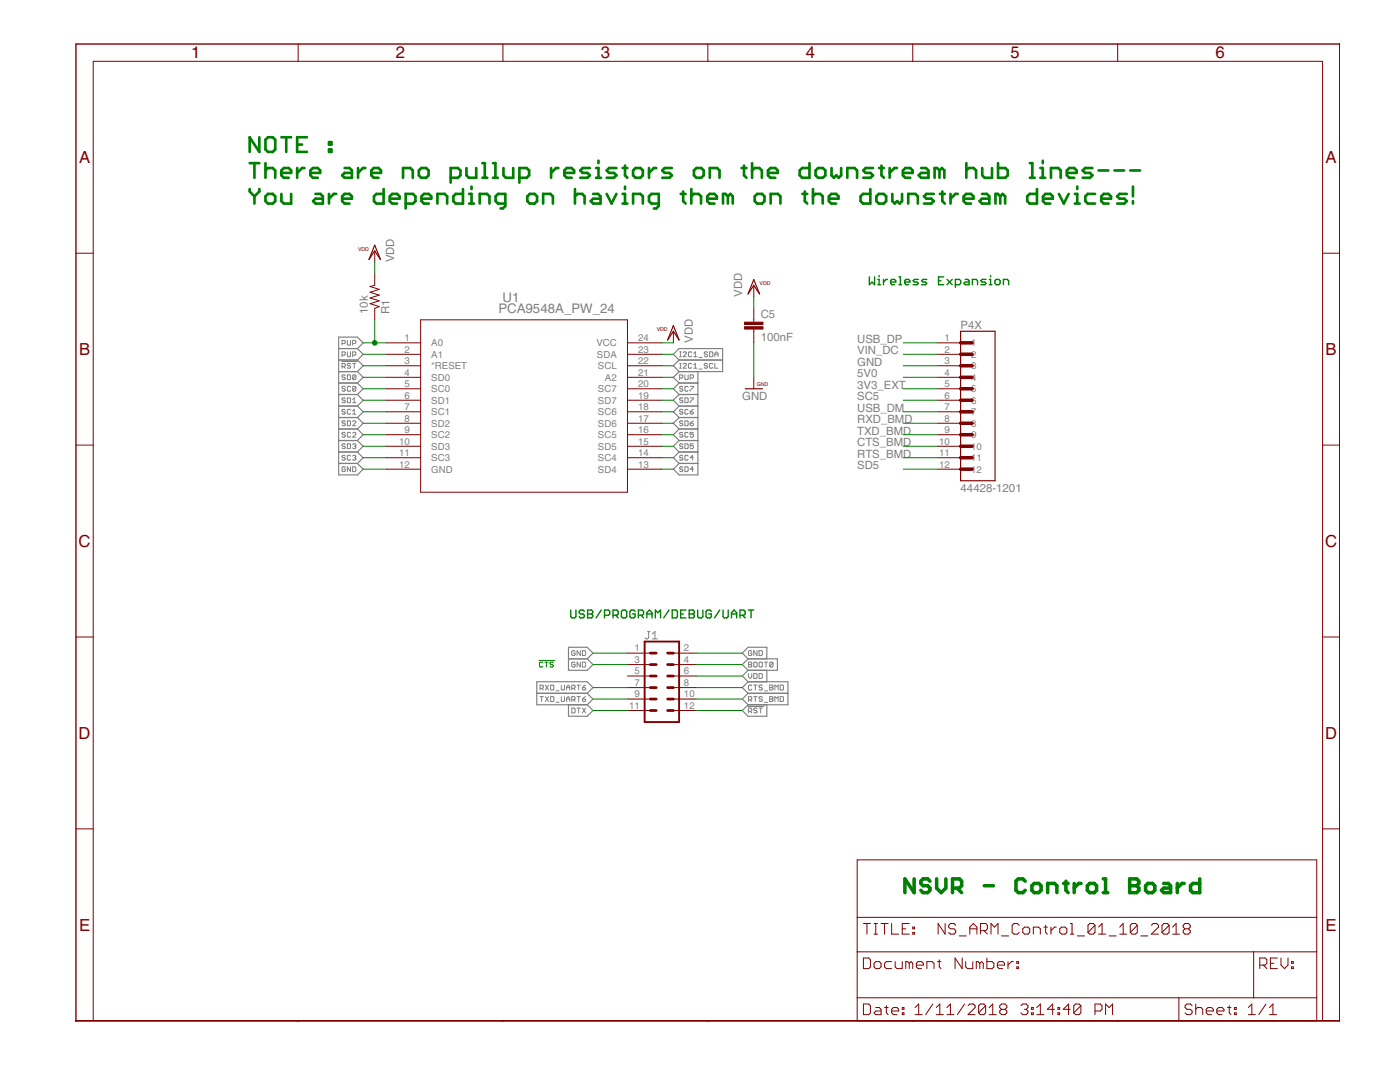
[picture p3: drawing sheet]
<svg xmlns="http://www.w3.org/2000/svg" width="279mm" height="216mm" viewBox="0 0 279 216" stroke-linecap="round" stroke-linejoin="round" font-family="sans-serif">
<g fill="none" stroke="#808080" stroke-width=".2">
<path d="M68.2 72.1h3.1M68.3 68.6h.4l.2-.2-.2-.5h-.4v1M68.3 70.9h.4l.2-.2-.2-.5h-.4v1M68.3 73.2h.4l.2-.5-.2-.2h-.4v1M68.6 73.2l.3 .3M68.9 75l-.2-.2h-.3l-.1 .3 .1 .2h.3l.2 .3-.2 .2-.4-.2M68.9 77.3l-.2-.2h-.3l-.1 .2 .1 .3h.3l.2 .1-.2 .4h-.3l-.1-.2M68.9 79.5l-.2-.1-.4 .1 .1 .4h.3l.2 .1-.2 .3-.4-.1M69.3 67.9v.8l.2 .2 .5-.2v-.8M69.3 70.2v.8l.2 .2h.3l.2-.2v-.8M69.3 74.8h.5l.2 .2v.6l-.2 .2h-.5zM69.3 79.4h.5l.2 .1v.7l-.2 .1h-.5z"/>
<path d="M70 72.7l-.2-.2-.5 .2 .2 .3h.3l.2 .2-.2 .3-.5-.2M70 77.3l-.2-.2h-.3l-.2 .2v.6l.2 .2h.3l.2-.2M70.4 68.6h.4l.2-.2v-.3l-.2-.2h-.4v1M70.4 70.9h.4l.2-.2v-.3l-.2-.2h-.4v1M70.4 79.7l.3-.3v.9M70.4 72.5h.6M70.7 72.5v1M71 75l-.2-.2h-.3l-.1 .2v.6M71 77.3l-.2-.2h-.3l-.1 .2v.6M71 75v.6l-.2 .2-.4-.2M71 77.3v.6l-.2 .2h-.3l-.1-.2M71 75l-.6 .6"/>
<path d="M71 77.3l-.6 .6M135.6 75.4h.5l.2-.1v-.3l-.2-.2h-.5v1M135.6 73.5h.4M135.6 72.5h.4M135.6 71.2h.4M135.6 70.2h.4M135.8 70.2v1M135.8 72.5v1M136.3 77.3l-.2-.2h-.3l-.2 .3 .2 .2h.3l.2 .3-.2 .2h-.3l-.2-.2M136.3 79.5l-.2-.1-.5 .1 .2 .4h.3l.2 .1-.2 .3-.5-.1M136.3 72.7l.2-.2 .5 .2v.1l-.7 .7h.7M136.3 70.4l.2-.2h.3l.2 .2-.7 .8h.7"/>
<path d="M136.7 74.8v.8l.1 .2 .5-.2v-.8M136.7 79.4h.5l.1 .1v.7l-.1 .1h-.5zM137.3 77.3l-.1-.2h-.4l-.1 .2v.6l.1 .2h.4l.1-.2M137.7 75.4h.5l.2-.1v-.3l-.2-.2h-.5v1M137.7 77.1h.7l-.7 1M137.7 79.4h.7l-.7 .9M138 72.7l-.1-.2-.5 .2v.6l.1 .2 .5-.2M138 70.4l-.1-.2h-.4l-.1 .2v.6l.1 .2h.4l.1-.2M138.5 73.5h.6M138.5 70.5l.3-.3v1M138.5 72.8l.3-.3v1M138.5 71.2h.6"/>
<path d="M139.5 73.6h.6M139.5 71.3h.6M141.2 72.7l-.2-.2-.5 .2 .2 .3h.3l.2 .2-.2 .3-.5-.2M141.2 70.4l-.2-.2h-.3l-.2 .2 .2 .3h.3l.2 .2-.2 .3h-.3l-.2-.2M141.6 70.2h.5l.2 .2v.6l-.2 .2h-.5zM142.3 72.7l-.2-.2-.5 .2v.6l.2 .2 .5-.2M142.7 72.5v1h.6M142.7 71.2v-.7l.3-.3 .3 .3v.7M142.7 70.7h.6M68.9 93.3l-.2-.1-.4 .1v.6l.1 .2h.3l.2-.5h-.3M68.9 81.8l-.2-.1-.4 .1 .1 .4 .5 .1-.2 .3-.4-.1M68.9 84.1l-.2-.1h-.3l-.1 .1 .1 .4h.3l.2 .1-.2 .3h-.3l-.1-.1"/>
<path d="M68.9 86.4l-.2-.1-.4 .1 .1 .3h.3l.2 .2-.2 .3h-.3l-.1-.1M68.9 88.7l-.2-.1-.4 .1 .1 .3 .5 .2-.2 .3-.4-.1M68.9 91l-.2-.2h-.3l-.1 .2 .1 .3h.3l.2 .2-.2 .3h-.3l-.1-.1M69.3 84h.5l.2 .1v.7l-.2 .1h-.5zM69.3 88.6h.5l.2 .1v.7l-.2 .1h-.5zM70 81.8l-.2-.1-.5 .1v.7l.2 .1 .5-.1M70 86.4l-.2-.1-.5 .1v.7l.2 .1h.3l.2-.1M70 91l-.2-.2h-.3l-.2 .2v.7l.2 .1h.3l.2-.1M70 93.2v.9l-.7-.9v.9M70.4 93.2h.4l.2 .1v.6l-.2 .2h-.4zM70.4 84.1l.1-.1h.3l.2 .1-.6 .8h.6M70.4 86.4l.1-.1 .5 .1v.2l-.6 .6h.6"/>
<path d="M70.4 88.7l.4-.1 .2 .1-.2 .3M70.4 91l.1-.2h.3l.2 .2-.2 .3M70.4 80.3h.6M70.4 82l.3-.3v.9M70.4 82.6h.6M70.7 89h.1M70.7 91.3h.1M70.8 89l.2 .2-.2 .3-.4-.1M70.8 91.3l.2 .2-.2 .3h-.3l-.1-.1M136.3 93.3l-.5-.1-.2 .3 .5 .1 .2 .3-.2 .2h-.3l-.2-.2M136.3 81.8l-.2-.1-.5 .1 .2 .4 .5 .1-.2 .3-.5-.1M136.3 84.1l-.2-.1h-.3l-.2 .3 .2 .2h.3l.2 .3-.2 .1h-.3l-.2-.1"/>
<path d="M136.3 86.4l-.5-.1-.2 .3 .5 .1 .2 .4-.2 .1h-.3l-.2-.1M136.3 88.7l-.2-.1-.5 .1 .2 .3 .5 .2-.2 .3-.5-.1M136.3 91l-.2-.2h-.3l-.2 .4 .2 .1h.3l.2 .4-.2 .1h-.3l-.2-.1M136.7 93.2h.5l.1 .1v.6l-.1 .2h-.5zM136.7 84h.5l.1 .1v.7l-.1 .1h-.5zM136.7 88.6h.5l.1 .1v.7l-.1 .1h-.5zM137.3 81.8l-.1-.1-.5 .1v.7l.1 .1 .5-.1M137.3 86.4l-.1-.1-.5 .1v.7l.1 .1h.4l.1-.1M137.3 91l-.1-.2h-.4l-.1 .2v.7l.1 .1h.4l.1-.1M137.7 82.2h.5l.2 .3-.5 .1-.2-.1zM137.7 84.5h.5l.2 .3-.2 .1h-.3l-.2-.1zM138.4 93.6h-.7l.5-.4v.9"/>
<path d="M138.4 86.3h-.7v.4l.4-.1 .3 .1v.4l-.2 .1h-.3l-.2-.1M138.4 88.6h-.7v.4l.4-.1 .3 .1v.4l-.2 .1-.5-.1M138.4 91.3h-.7l.5-.5v1M138.4 81.7l-.7 .5M138.4 84l-.7 .5M107.8 137.4h.5l.1-.2v-.3l-.1-.2h-.5v1M107.8 139h.6M108.1 139v1M108.1 137.4l.3 .3M108.8 139l.7 1M108.8 136.7l.7 1M109.5 139l-.7 1"/>
<path d="M109.5 136.7l-.7 1M109.9 136.7h.5l.1 .2v.6l-.1 .2h-.5zM109.9 139h.5l.1 .2v.6l-.1 .2h-.5zM111 137.8h.6M112 139v.8l.2 .2h.3l.1-.2v-.8M112 136.7v.8l.2 .2 .4-.2v-.8M113.1 137.2h.6M113.1 139.5h.6M113.1 137.7v-.7l.3-.3 .3 .3v.7M113.1 140v-.7l.3-.3 .3 .3v.7M114.1 137.4h.5l.2-.2v-.3l-.2-.2h-.5v1M114.1 139.6h.5l.2-.1v-.3l-.2-.2h-.5v1"/>
<path d="M114.4 139.6l.4 .4M114.4 137.4l.4 .3M114.8 130l-.2-.2-.5 .2v.6l.2 .2 .5-.2v-.3h-.4M114.8 132.3l-.2-.2h-.3l-.2 .2v.6l.2 .2h.3l.2-.2v-.3h-.4M115.2 136.7h.6M115.2 139h.6M115.5 136.7v1M115.5 139v1M115.8 129.8v1l-.6-1v1M115.8 132.1v1l-.6-1v1M116.2 139.5h.5l.2 .3-.2 .2h-.3l-.2-.2zM116.2 129.8h.5l.2 .2v.6l-.2 .2h-.5z"/>
<path d="M116.2 132.1h.5l.2 .2v.6l-.2 .2h-.5zM116.2 137.2h.5l.2 .3-.5 .2-.2-.2zM116.9 139l-.7 .5M116.9 136.7l-.7 .5M129.2 126h.5M129.5 126v1.3l-.3 .2h-.2l-.3-.2M130.2 127.5h1M130.2 126.5l.5-.5v1.5M149.4 132.1h.5l.1 .2-.1 .3 .1 .3-.1 .2h-.5zM149.4 134.4v.7l.3 .3 .3-.3v-.7M149.4 139.7h.5l.1-.2v-.4l-.1-.1h-.5v1M149.4 132.6h.5"/>
<path d="M149.7 139.7l.3 .3M150 130l-.1-.2h-.4l-.1 .2v.6l.1 .2h.4l.1-.2v-.3h-.3M150 136.9l-.1-.2h-.4l-.1 .2v.6l.1 .2h.4l.1-.2M150.4 132.3l.2-.2 .5 .2v.6l-.2 .2h-.3l-.2-.2zM150.4 134.4h.5l.2 .2v.6l-.2 .2h-.5zM150.4 136.7h.7M150.4 139h.7M150.7 136.7v1M150.7 139v1M151.1 129.8v1l-.7-1v1M151.5 129.8h.5l.1 .2v.6l-.1 .2h-.5zM151.5 132.3l.2-.2 .4 .2v.6l-.1 .2h-.3l-.2-.2z"/>
<path d="M151.5 134.4h.5l.1 .2v.6l-.1 .2h-.5zM152.1 136.9l-.1-.2h-.3l-.2 .3 .2 .2h.3l.1 .3-.1 .2h-.3l-.2-.2M152.1 139.1l-.1-.1-.5 .1 .2 .4h.3l.1 .2-.1 .3h-.3l-.2-.2M152.5 132.1h.7M152.5 137.9h.7M152.9 132.1v1M153.6 136.7h.5l.2 .2-.2 .3 .2 .3-.2 .2h-.5zM153.6 137.2h.5M153.6 139h.5l.2 .1-.2 .4 .2 .3-.2 .2h-.5zM153.6 139.5h.5M154.3 132.3l-.5-.2-.2 .2v.6M154.3 132.3v.6l-.2 .2h-.3l-.2-.2"/>
<path d="M154.3 132.3l-.7 .6M154.6 137.7v-1l.4 .3 .3-.3v1M154.6 140v-1l.4 .3 .3-.3v1M155.7 136.7h.5l.2 .2v.6l-.2 .2h-.5zM155.7 139h.5l.2 .1v.7l-.2 .2h-.5zM111 140.1h.6M114.1 141.3h.5l.2 .2v.6l-.2 .2h-.5zM115.2 141.3h.6M115.5 141.3v1M116.2 141.3l.7 1M116.9 141.3l-.7 1M149.3 141h3.2"/>
<path d="M149.4 141.9h.5l.1-.1v-.3l-.1-.2h-.5v1M149.7 141.9l.3 .4M151.1 141.5l-.2-.2h-.3l-.2 .3 .2 .2h.3l.2 .3-.2 .2-.5-.2M151.5 141.3h.6M151.8 141.3v1M152.5 140.1h.7"/>
</g>
<g fill="none" stroke="#808080" stroke-width=".23">
<path d="M67.6 76.4h3.7M67.6 74.1h3.7M67.6 78.7h3.7M67.6 71.8h3.7M67.6 69.6h3.7M71.3 69.6l1.2-1.2-1.2-1.1h-3.7v27.5h3.7l1.2-1.2-1.2-1.1M71.3 74.1l1.2 1.2-1.2 1.1M71.3 76.4l1.2 1.2-1.2 1.1M71.3 78.7l1.2 1.2-1.2 1.1M71.3 71.8l1.2 1.2-1.2 1.1M71.3 69.6l1.2 1.1-1.2 1.1M135.5 76.4h3.8"/>
<path d="M135.5 71.8l-1.1-1.1 1.1-1.1h8.7v4.5h-8.7M135.5 78.7h3.8M135.5 71.8l-1.1 1.2 1.1 1.1M135.5 71.8h8.7M135.5 74.1l-1.1 1.2 1.1 1.1M135.5 76.4l-1.1 1.2 1.1 1.1M135.5 78.7l-1.1 1.2 1.1 1.1M139.3 74.1v20.7h-3.8l-1.1-1.2 1.1-1.1M67.6 92.5h3.7M67.6 81h3.7M67.6 83.3h3.7M67.6 85.6h3.7"/>
<path d="M67.6 87.9h3.7M67.6 90.2h3.7M71.3 81l1.2 1.2-1.2 1.1M71.3 83.3l1.2 1.2-1.2 1.1M71.3 85.6l1.2 1.1-1.2 1.2M71.3 87.9l1.2 1.1-1.2 1.2M71.3 90.2l1.2 1.1-1.2 1.2M135.5 92.5h3.8M135.5 81h3.8M135.5 83.3h3.8M135.5 85.6h3.8M135.5 87.9h3.8"/>
<path d="M135.5 90.2h3.8M135.5 90.2l-1.1 1.1 1.1 1.2M135.5 81l-1.1 1.2 1.1 1.1M135.5 83.3l-1.1 1.2 1.1 1.1M135.5 85.6l-1.1 1.1 1.1 1.2M135.5 87.9l-1.1 1.1 1.1 1.2M107.1 138.3h10.1M113.5 131.5h3.7M113.5 129.2h3.7l1.1 1.1-1.1 1.2 1.1 1.1-1.1 1.2h-3.7zM117.2 138.3l1.1-1.1-1.1-1.2h-10.1v4.6h10.1M117.2 138.3l1.1 1.2-1.1 1.1M149.3 131.5l-1.2-1.2 1.2-1.1h3.7v2.3"/>
<path d="M149.3 131.5h5.9v2.3h-5.9M149.3 136l-1.2 1.2 1.2 1.1M149.3 138.3h7.9M149.3 136h7.9v4.6h-7.9M149.3 138.3l-1.2 1.2 1.2 1.1M149.3 133.8l-1.2 1.1 1.2 1.1M149.3 131.5l-1.2 1.1 1.2 1.2M153 133.8v2.2M113.5 140.6v2.3h3.7l1.1-1.1-1.1-1.2M149.3 140.6l-1.2 1.2 1.2 1.1h3.7v-2.3"/>
</g>
<g fill="none" stroke="#800000" stroke-width=".2">
<path d="M59.5 8.8v3.4M100.4 8.8v3.4M141.3 8.8v3.4M182.2 8.8v3.4M223.1 8.8v3.4M15.2 50.5h3.4M74.8 54.7v2.2l-.9 .3 1.8 .5-1.8 .6 1.8 .6-1.8 .6 1.8 .5-1.8 .6 1.8 .6-.9 .3v2.3M74.8 50.1v2.2M150.4 56.9v2.3M263.9 50.5h3.4M77.1 68.4h6.8M77.1 70.7h6.8"/>
<path d="M77.1 73h6.8M77.1 75.3h6.8M77.1 77.6h6.8M77.1 79.9h6.8M83.9 63.8h41.3v34.4h-41.3zM125.2 68.4h6.9M125.2 70.7h6.9M125.2 73h6.9M125.2 75.3h6.9M125.2 77.6h6.9M125.2 79.9h6.9M134.4 66.1v2.3"/>
<path d="M150.4 61.5v2.8M150.4 65.7v2.7M150.4 75.3v2.3M187.1 68.4h4.6M187.1 70.7h4.6M187.1 73h4.6M187.1 75.3h4.6M187.1 77.6h4.6M187.1 79.9h4.6M15.2 88.8h3.4M77.1 82.2h6.8M77.1 84.5h6.8"/>
<path d="M77.1 86.7h6.8M77.1 89h6.8M77.1 91.3h6.8M77.1 93.6h6.8M125.2 82.2h6.9M125.2 84.5h6.9M125.2 86.7h6.9M125.2 89h6.9M125.2 91.3h6.9M125.2 93.6h6.9M187.1 82.2h4.6M187.1 84.5h4.6"/>
<path d="M187.1 86.7h4.6M187.1 89h4.6M187.1 91.3h4.6M187.1 93.6h4.6M263.9 88.8h3.4M15.2 127.1h3.4M125.2 139.5h4.6M125.2 137.2h4.6M125.2 134.9h4.6M125.2 132.6h4.6M125.2 130.3h4.6M134.4 139.5h4.6"/>
<path d="M134.4 137.2h4.6M134.4 134.9h4.6M134.4 132.6h4.6M134.4 130.3h4.6M263.9 127.1h3.4M125.2 141.8h4.6M134.4 141.8h4.6M15.2 165.4h3.4M171.1 171.6h91.7v32.1h-91.7zM263.9 165.4h3.4M171.1 189.9h91.7M171.1 199.1h91.7"/>
<path d="M171.1 183h91.7M172.3 191.2h1.1l.3 .3v1.4l-.3 .4h-1.1zM172.3 184.3h1.4M173 184.3v2.1M174.4 184.3h.7M174.4 186.4h.7M174.8 191.9h.7l.3 .3v.7l-.3 .4h-.7l-.4-.4v-.7zM174.8 184.3v2.1M175.8 184.3h1.4M176.5 184.3v2.1M177.9 184.3v2.1h1.4M177.9 191.9h-1l-.4 .3v.7l.4 .4h1"/>
<path d="M178.6 191.9v1l.4 .4h1.1v-1.4M180.1 185.3h.7M181.5 192.2l.3-.3 .4 .3v1.1M181.5 184.3h-1.4v2.1h1.4M181.5 192.2l-.4-.3h-.3v1.4M181.5 192.2v1.1M182.2 185h.3v.3h-.3zM182.2 186.1h.3v.3h-.3zM182.9 192.6h1.4v-.4l-.4-.3h-.7l-.3 .3v.7l.3 .4h.7M185 193.3v-1.4h1l.4 .3v1.1M187.1 191.9h.7M187.5 191.5v1.4l.3 .4"/>
<path d="M188.6 184.3v2.1l-1.4-2.1v2.1M190.7 184.6l-.3-.3h-.7l-.4 .3v.4l.4 .3h.7l.3 .4v.4l-.3 .3h-.7l-.4-.3M191.4 186.8h1.4M192 191.2v2.1l-1.4-2.1v2.1M192.7 191.9v1l.4 .4h1v-1.4M193.5 185.3h1.5M193.5 186.4v-1.4l.7-.7 .8 .7v1.4M195.5 192.2l-.3-.3h-.4v1.4M195.5 192.2v1.1M195.5 192.2l.4-.3 .3 .3v1.1M195.7 185.7h1l.4-.4v-.7l-.4-.3h-1v2.1M196.4 185.7l.7 .7"/>
<path d="M197 191.2v2.1h1l.4-.4v-.7l-.4-.3h-1M197.8 186.4v-2.1l.7 .7 .7-.7v2.1M199.1 192.6h1.4v-.4l-.4-.3h-.7l-.3 .3v.7l.3 .4h.7M199.9 186.8h1.4M201.2 191.9v1.4M202.2 191.9h-.3l-.7 .7M202.9 192.9h.4v.4h-.4zM202.9 191.9h.4v.3h-.4zM203.4 184.6l-.3-.3h-.7l-.4 .3v1.5l.4 .3h.7l.3-.3M204.1 185.3l.4-.3h.7l.3 .3v.8l-.3 .3h-.7l-.4-.3zM206.2 186.4v-1.4h1.1l.3 .3v1.1M208.3 185h.7"/>
<path d="M208.7 184.6v1.5l.3 .3M209.7 185v1.4M210.8 185h-.4l-.7 .7M211.5 185.3l.4-.3h.7l.3 .3v.8l-.3 .3h-.7l-.4-.3zM213.6 184.3h.4v2.1M213.6 186.4h.7M215 186.8h1.4M218.5 184.6v1.5l-.3 .3h-.7l-.4-.3M218.5 184.6l-.3-.3h-.7l-.4 .3v1.5M218.5 184.6l-1.4 1.5M219.2 185l.7-.7v2.1M219.2 186.4h1.4"/>
<path d="M221.3 186.8h1.5M223.5 186.4h1.4M223.5 185l.7-.7v2.1M227 184.6l-.4-.3h-.7l-.3 .3v1.5M227 184.6v1.5l-.4 .3h-.7l-.3-.3M227 184.6l-1.4 1.5M227.7 186.8h1.4M229.8 184.6l.3-.3h.7l.4 .3v.4l-1.4 1.4h1.4M233.3 184.6l-.3-.3h-.7l-.4 .3v1.5M233.3 184.6v1.5l-.3 .3h-.7l-.4-.3M233.3 184.6l-1.4 1.5M234 186.4h1.4"/>
<path d="M234 185l.7-.7v2.1M235.3 199.1v4.6M236.5 185.3l-.4-.3v-.4l.4-.3h.7l.3 .3v.4l-.3 .3M236.5 185.3l-.4 .4v.4l.4 .3h.7l.3-.3v-.4l-.3-.4M236.5 185.3h.7M250.2 189.9v9.2M251.4 192.6h1.1l.3-.4v-.7l-.3-.3h-1.1v2.1M252.1 192.6l.7 .7M253.5 192.2h.7M254.9 191.2h-1.4v2.1h1.4M255.7 191.2v1.4l.6 .7 .7-.7v-1.4M257.7 192.9h.4v.4h-.4z"/>
<path d="M257.7 191.9h.4v.3h-.4zM18.6 203.7v-191.5h245.3v191.5M59.5 203.7v.1M100.4 203.7v.1M141.3 203.7v.1M172.3 200.3h1.1l.3 .4v1.4l-.3 .4h-1.1zM174.8 201h.7l.3 .4v1.1h-1l-.4-.4 .4-.4h1M176.5 201h.7M176.9 200.7v1.4l.3 .4M177.9 201.7h1.4v-.3l-.3-.4h-.7l-.4 .4v.7l.4 .4h.7M180.1 202.1h.3v.4h-.3zM180.1 201h.3v.4h-.3z"/>
<path d="M182.2 203.7v.1M182.6 202.5h1.4M182.6 201l.7-.7v2.2M186.2 200.3l-1.5 2.2M186.9 202.5h1.4M186.9 201l.7-.7v2.2M189 202.5h1.4M189 201l.7-.7v2.2M192.5 200.3l-1.4 2.2M193.2 200.7l.3-.4h.7l.4 .4v.3l-1.4 1.5h1.4M196.7 200.7v1.4l-.3 .4h-.8l-.3-.4M196.7 200.7l-.3-.4h-.8l-.3 .4v1.4"/>
<path d="M196.7 200.7l-1.4 1.4M197.4 202.5h1.4M197.4 201l.7-.7v2.2M199.9 201.4l-.4 .3v.4l.4 .4h.7l.3-.4v-.4l-.3-.3M199.9 201.4l-.4-.4v-.3l.4-.4h.7l.3 .4v.3l-.3 .4M199.9 201.4h.7M203.8 200.7l.3-.4h.7l.3 .4v.3l-.3 .4M204.4 201.4h.4M204.8 201.4l.3 .3v.4l-.3 .4h-.7l-.3-.4M205.8 202.1h.4v.4h-.4zM205.8 201h.4v.4h-.4zM206.9 202.5h1.4"/>
<path d="M206.9 201l.7-.7v2.2M210.4 201.4h-1.4l1.1-1.1v2.2M211.1 202.1h.4v.4h-.4zM211.1 201h.4v.4h-.4zM213.6 201.4h-1.4l1.1-1.1v2.2M215.7 200.7v1.4l-.4 .4h-.6l-.4-.4M215.7 200.7l-.4-.4h-.6l-.4 .4v1.4M215.7 200.7l-1.4 1.4M218.5 201.7h1.1l.3-.3v-.7l-.3-.4h-1.1v2.2M220.6 202.5v-2.2l.7 .7 .7-.7v2.2M223.1 203.7v.1M237.9 200.7l-.3-.4h-.7l-.4 .4v.3l.4 .4h.7l.3 .3v.4l-.3 .4h-.7l-.4-.4"/>
<path d="M238.6 201.4l.4-.4h.7l.3 .4v1.1M238.6 200.3v2.2M240.7 201.7h1.4v-.3l-.3-.4h-.7l-.4 .4v.7l.4 .4h.7M242.8 201.7h1.5v-.3l-.4-.4h-.7l-.4 .4v.7l.4 .4h.7M245 201h.7M245.3 200.7v1.4l.4 .4M246.4 202.1h.3v.4h-.3zM246.4 201h.3v.4h-.3zM249.1 202.5h1.4M249.1 201l.7-.7v2.2M252.6 200.3l-1.4 2.2M253.3 202.5h1.5"/>
<path d="M253.3 201l.7-.7v2.2"/>
</g>
<path d="M74.8 48.9l1.1 2.9-1.1-1.7-1.2 1.7zM150.4 55.8l1.2 2.9-1.2-1.8-1.1 1.8zM134.4 65l1.1 2.8-1.1-1.7-1.2 1.7zM148.7 77.6h3.5M191.7 66.1h6.9v29.8h-6.9z" fill="none" stroke="#800000" stroke-width=".23"/>
<path d="M191.7 68.4h2.3M191.7 70.7h2.3M191.7 73h2.3M191.7 75.3h2.3M191.7 77.6h2.3M191.7 79.9h2.3M191.7 82.2h2.3M191.7 84.5h2.3M191.7 86.7h2.3M191.7 89h2.3M191.7 91.3h2.3M191.7 93.6h2.3" fill="none" stroke="#800000" stroke-width=".7"/>
<path d="M267.3 8.8h-252.1v195M15.2 203.7h252.1" fill="none" stroke="#800000" stroke-width=".28"/>
<g fill="#800000" stroke="#800000" stroke-width=".2">
<path d="M148.6 65.2h3.7v.5h-3.7z"/>
<path d="M148.6 64.3h3.7v.4h-3.7z"/>
</g>
<path d="M128.7 128h6.8v16.1h-6.8z" fill="none" stroke="#800000" stroke-width=".38"/>
<path d="M129.8 134.9h1.2M129.8 137.2h1.2M129.8 139.5h1.2M129.8 130.3h1.2M129.8 132.6h1.2M133.2 134.9h1.2M133.2 137.2h1.2M133.2 139.5h1.2M133.2 130.3h1.2M133.2 132.6h1.2M129.8 141.8h1.2M133.2 141.8h1.2" fill="none" stroke="#800000" stroke-width=".55"/>
<g fill="none" stroke="#008000" stroke-width=".7">
<path d="M182.4 175.4v2.7l-1.8-2.7v2.7M185.6 175.8l-.5-.4h-.9l-.4 .4v.5l.4 .4h.9l.5 .5v.5l-.5 .4h-.9l-.4-.4M186.9 175.4v1.8l.9 .9 1-.9v-1.8M190.1 177.2h1.4l.4-.5v-.9l-.4-.4h-1.4v2.7M191 177.2l.9 .9M196.4 176.7h1.9M204.6 175.8l-.5-.4h-.9l-.4 .4v1.9l.4 .4h.9l.5-.4M205.9 176.7l.5-.4h.9l.5 .4v1l-.5 .4h-.9l-.5-.4zM209.1 178.1v-1.8h1.4l.4 .4v1.4M212.3 176.3h.9M212.7 175.8v1.9l.5 .4M214.4 176.3v1.8"/>
<path d="M215.8 176.3h-.5l-.9 .9M217 176.7l.5-.4h.9l.4 .4v1l-.4 .4h-.9l-.5-.4zM220.2 175.4h.4v2.7M220.2 178.1h.9M225.4 175.4h1.4l.5 .4v.5l-.5 .4 .5 .5v.5l-.5 .4h-1.4zM225.4 176.7h1.4M228.6 176.7l.5-.4h.9l.5 .4v1l-.5 .4h-.9l-.5-.4zM232.2 176.3h1l.4 .4v1.4h-1.4l-.4-.4 .4-.5h1.4M234.9 176.3v1.8M236.3 176.3h-.4l-1 .9M239.4 175.4v2.7h-1.3l-.5-.4v-1l.5-.4h1.3"/>
</g>
<g fill="none" stroke="#008000" stroke-width=".28">
<path d="M173.5 55.2v1.6l.5-.5 .5 .5v-1.6M175.2 55.8h.3v1M175.2 56.8h.5M175.5 55v.2M176.3 55.8v1M177.1 55.8h-.3l-.5 .5M177.7 56.3h1.1v-.3l-.3-.2h-.5l-.3 .2v.5l.3 .3h.5M179.4 56.8h.5M179.4 55.2h.3v1.6M180.6 56.3h1v-.3l-.3-.2h-.5l-.2 .2v.5l.2 .3h.5M183.3 55.8h-.8l-.3 .2 .3 .3h.5l.3 .2-.3 .3h-.8M185 55.8h-.8l-.3 .2 .3 .3h.5l.3 .2-.3 .3h-.8"/>
<path d="M187.3 56h.5M188.3 55.2h-1v1.6h1M189 55.8l1 1M190 55.8l-1 1M190.7 56.8h.8l.2-.3v-.5l-.2-.2h-.8v1.5M192.6 55.8h.5l.3 .2v.8h-.8l-.2-.3 .2-.2h.8M194.1 56.8v-1h.7l.3 .2v.8M196.8 55.8h-.8l-.3 .2 .3 .3h.5l.3 .2-.3 .3h-.8M197.4 55.8h.3v1M197.4 56.8h.6M197.7 55v.2M198.8 55.8h.5l.3 .2v.5l-.3 .3h-.5l-.2-.3v-.5z"/>
<path d="M200.3 56.8v-1h.7l.3 .2v.8M113.9 121.7v1.3l.3 .3h.5l.2-.3v-1.3M116.6 122l-.2-.3h-.6l-.2 .3v.3l.2 .2h.6l.2 .3v.2l-.2 .3h-.6l-.2-.3M117.3 121.7h.7l.3 .3v.3l-.3 .2 .3 .3v.2l-.3 .3h-.7zM117.3 122.5h.7M120 121.7l-1 1.6M120.6 122.8h.8l.3-.3v-.5l-.3-.3h-.8v1.6M122.3 122.8h.8l.3-.3v-.5l-.3-.3h-.8v1.6M122.9 122.8l.5 .5M124.3 121.7h.5l.3 .3v1l-.3 .3h-.5l-.3-.3v-1zM126.7 122l-.2-.3h-.5l-.3 .3v1l.3 .3h.5l.2-.3v-.5h-.5M127.4 122.8h.8l.2-.3v-.5l-.2-.3h-.8v1.6"/>
<path d="M127.9 122.8l.5 .5M129.1 122.5h1M129.1 123.3v-1l.5-.6 .5 .6v1M130.8 123.3v-1.6l.5 .6 .5-.6v1.6M133.5 121.7l-1 1.6M134.2 121.7h.7l.3 .3v1l-.3 .3h-.7zM135.8 122.5h.6M136.9 121.7h-1.1v1.6h1.1M137.5 121.7h.8l.3 .3v.3l-.3 .2 .3 .3v.2l-.3 .3h-.8zM137.5 122.5h.8M139.2 121.7v1.3l.3 .3h.5l.3-.3v-1.3M142 122l-.3-.3h-.5l-.3 .3v1l.3 .3h.5l.3-.3v-.5h-.6"/>
<path d="M143.6 121.7l-1 1.6M144.3 121.7v1.3l.2 .3h.6l.2-.3v-1.3M146 122.5h1M146 123.3v-1l.5-.6 .5 .6v1M147.7 122.8h.7l.3-.3v-.5l-.3-.3h-.7v1.6M148.2 122.8l.5 .5M149.4 121.7h1M149.9 121.7v1.6"/>
</g>
<g fill="none" stroke="#008000" stroke-width=".53">
<path d="M49.8 37.7v.5l1 1M49.8 32.6h2M50.8 32.6v2.9M50.8 39.2v1.4M51.8 27.4v2.9l-2-2.9v2.9M51.8 37.7v.5l-1 1M53 32.6v2.9M53 34l.5-.5h.9l.5 .5v1.5M53.5 27.4h.9l.5 .5v1.9l-.5 .5h-.9l-.5-.5v-1.9zM53.5 38.7h.9l.5 .5v.9l-.5 .5h-.9l-.5-.5v-.9zM56.2 27.4h1.9M56.2 34.5h1.9v-.5l-.5-.5h-1l-.4 .5v1l.4 .5h1"/>
<path d="M56.2 38.7v1.4l.4 .5h1.5v-1.9M57.1 27.4v2.9M59.3 33.5v2M59.3 28.9h1M60.8 33.5h-.5l-1 1M61.3 27.4h-2v2.9h2M62 34.5h1.9v-.5l-.5-.5h-1l-.4 .5v1l.4 .5h1M63 38.7h.9l.5 .5v1.4h-1.4l-.5-.5 .5-.5h1.4M65.7 29.8h.4v.5h-.4zM65.7 28.4h.4v.5h-.4zM65.7 38.7v1.9M67.1 38.7h-.5l-.9 .9"/>
<path d="M68.3 39.6h1.9v-.4l-.5-.5h-.9l-.5 .5v.9l.5 .5h.9M68.8 33.5h.9l.5 .5v1.5h-1.4l-.5-.5 .5-.5h1.4M71.5 33.5v2M72.9 33.5h-.5l-.9 1M74.1 34.5h1.9v-.5l-.5-.5h-.9l-.5 .5v1l.5 .5h.9M76.6 37.7v2.9h-1.5l-.5-.5v-.9l.5-.5h1.5M77.8 39.6h1.9v-.4l-.5-.5h-.9l-.5 .5v.9l.5 .5h.9M80.4 35.5v-2h1.5l.5 .5v1.5M84.1 33.5h.9l.5 .5v1l-.5 .5h-.9l-.5-.5v-1zM84.1 39.6h2v-.4l-.5-.5h-1l-.5 .5v.9l.5 .5h1M89.9 35.5h1.5l.5-.5v-1l-.5-.5h-1.5v2.9M92.4 37.7v2.9h-1.4l-.5-.5v-.9l.5-.5h1.4"/>
<path d="M93.1 33.5v1.5l.5 .5h1.4v-2M93.6 38.7h.5v1.9M94.1 37.2v.5M96.3 32.6h.5v2.9M96.3 35.5h.9M98.4 32.6h.5v2.9M98.4 35.5h1M100.5 33.5v1.5l.5 .5h1.4v-2M103.7 35.5h1.4l.5-.5v-1l-.5-.5h-1.4v2.9M105.2 39.2l.5-.5h1l.5 .5v.9l-.5 .5h-1l-.5-.5zM110 33.5v2M111.4 33.5h-.4l-1 1"/>
<path d="M112.6 34.5h2v-.5l-.5-.5h-1l-.5 .5v1l.5 .5h1M114.7 39.2l.5-.5h1l.5 .5v1.4M114.7 37.7v2.9M117.7 33.5h-1.4l-.5 .5 .5 .5h.9l.5 .5-.5 .5h-1.4M118.4 38.7h1l.4 .5v1.4h-1.4l-.5-.5 .5-.5h1.4M119 33.5h.4v2M119 35.5h.9M119.4 32.1v.5M121.1 38.7l.9 1.9 1-1.9M123 33.5h-1.4l-.5 .5 .5 .5h.9l.5 .5-.5 .5h-1.4M124.2 33.5h1M124.2 38.7h.5v1.9"/>
<path d="M124.7 33v2l.5 .5M124.7 37.2v.5M126.8 33.5h1l.5 .5v1l-.5 .5h-1l-.5-.5v-1zM129.5 33.5v2M131 33.5h-.5l-1 1M134.1 33.5h-1.4l-.5 .5 .5 .5h.9l.5 .5-.5 .5h-1.4M135.8 38.7h1M136.3 38.2v1.9l.5 .5M138 39.2l.5-.5h.9l.5 .5v1.4M138 37.7v2.9M139 33.5h1l.4 .5v1l-.4 .5h-1l-.5-.5v-1zM141.1 39.6h2v-.4l-.5-.5h-1l-.5 .5v.9l.5 .5h1"/>
<path d="M141.6 35.5v-2h1.5l.5 .5v1.5M145.3 39.2l-.5-.5h-.5v1.9M145.3 39.2v1.4M145.3 39.2l.5-.5 .4 .5v1.4M148 33.5h1M148.5 33v2l.5 .5M150.1 34l.5-.5h1l.4 .5v1.5M150.1 32.6v2.9M150.6 39.2l.5-.5h1l.5 .5v.9l-.5 .5h-1l-.5-.5zM153.3 34.5h1.9v-.5l-.5-.5h-.9l-.5 .5v1l.5 .5h.9M160.1 38.7h1M160.6 38.2v1.9l.5 .5"/>
<path d="M161.5 32.6v2.9h-1.4l-.5-.5v-1l.5-.5h1.4M162.2 39.2l.5-.5h1l.5 .5v1.4M162.2 37.7v2.9M163.3 33.5h.9l.5 .5v1l-.5 .5h-.9l-.5-.5v-1zM165.4 39.6h1.9v-.4l-.4-.5h-1l-.5 .5v.9l.5 .5h1M165.9 33.5v1.5l.5 .5 .5-.5 .5 .5 .5-.5v-1.5M169.1 35.5v-2h1.5l.4 .5v1.5M173.7 37.7v2.9h-1.5l-.5-.5v-.9l.5-.5h1.5M174.2 33.5h-1.4l-.5 .5 .5 .5h.9l.5 .5-.5 .5h-1.4M174.9 39.2l.5-.5h1l.4 .5v.9l-.4 .5h-1l-.5-.5zM175.4 33.5h1M175.9 33v2l.5 .5"/>
<path d="M177.5 33.5v2M178.1 38.7v1.4l.5 .5 .4-.5 .5 .5 .5-.5v-1.4M179 33.5h-.5l-1 1M180.2 34.5h1.9v-.5l-.4-.5h-1l-.5 .5v1l.5 .5h1M183.8 33.5h1l.5 .5v1.5h-1.5l-.5-.5 .5-.5h1.5M186.4 38.7h-1.5l-.5 .5 .5 .4h1l.5 .5-.5 .5h-1.5M187.5 34l-.5-.5h-.5v2M187.5 34v1.5M187.5 34l.5-.5 .5 .5v1.5M187.6 38.7h1M188.1 38.2v1.9l.5 .5M189.7 38.7v1.9"/>
<path d="M191.1 38.7h-.4l-1 .9M192.3 39.6h2v-.4l-.5-.5h-1l-.5 .5v.9l.5 .5h1M192.8 34l.5-.5h1l.5 .5v1.5M192.8 32.6v2.9M196 38.7h1l.4 .5v1.4h-1.4l-.5-.5 .5-.5h1.4M196 33.5v1.5l.5 .5h1.5v-2M199.2 32.6v2.9h1.4l.5-.5v-1l-.5-.5h-1.4M199.6 39.2l-.5-.5h-.4v1.9M199.6 39.2v1.4M199.6 39.2l.5-.5 .5 .5v1.4M205.5 32.6h.5v2.9M205.5 35.5h1"/>
<path d="M206.9 37.7v2.9h-1.4l-.5-.5v-.9l.5-.5h1.4M207.6 33.5h.5v2M207.6 35.5h1M208.1 32.1v.5M208.2 39.6h1.9v-.4l-.5-.5h-1l-.4 .5v.9l.4 .5h1M209.7 35.5v-2h1.5l.5 .5v1.5M211.3 38.7l1 1.9 1-1.9M212.9 34.5h2v-.5l-.5-.5h-1l-.5 .5v1l.5 .5h1M214.5 38.7h.5v1.9M215 37.2v.5M218 33.5h-1.4l-.5 .5 .5 .5h.9l.5 .5-.5 .5h-1.4M218.5 38.7h-1.4l-.5 .5v.9l.5 .5h1.4"/>
<path d="M219.2 34h2M219.8 39.6h1.9v-.4l-.5-.5h-.9l-.5 .5v.9l.5 .5h.9M222.4 34h1.9M224.9 38.7h-1.5l-.5 .5 .5 .4h1l.5 .5-.5 .5h-1.5M225.6 34h1.9M226.1 37.2v2M81 40.6h1.4l.5-.5v-.9l-.5-.5h-1.4v2.9M87.3 40.6v-1.9h1.5l.4 .5v1.4M93.6 40.6h1M95.7 40.6v-1.9h1.5l.5 .5v1.4M100.8 40.6h-1.4l-.5-.5v-.9l.5-.5h1.4v2.4l-.4 .5h-.5M108.4 40.6v-1.9h1.5l.4 .5v1.4"/>
<path d="M124.2 40.6h1M126.3 40.6v-1.9h1.5l.5 .5v1.4M131.5 40.6h-1.5l-.5-.5v-.9l.5-.5h1.5v2.4l-.5 .5h-.5M153.8 40.6v-1.9h1.5l.4 .5v1.4M181.3 40.6v-1.9h1.4l.5 .5v1.4M214.5 40.6h1M226.1 40.1v.5"/>
</g>
<g fill="none" stroke="#008000" stroke-width=".2">
<path d="M74.8 52.3v2.4M150.4 59.2v2.3M72.5 73h4.6M72.5 75.3h4.6M72.5 77.6h4.6M72.5 79.9h4.6M72.5 68.4h4.6M72.5 70.7h4.6M74.8 63.8v4.6M132.1 73h2.3M132.1 75.3h2.3M132.1 77.6h2.3"/>
<path d="M132.1 79.9h2.3M132.1 68.4h2.3M132.1 70.7h2.3M150.4 68.4v6.9M180.3 73h6.8M180.3 75.3h6.8M180.3 77.6h6.8M180.3 79.9h6.8M180.3 68.4h6.8M180.3 70.7h6.8M72.5 93.6h4.6M72.5 82.2h4.6"/>
<path d="M72.5 84.5h4.6M72.5 86.7h4.6M72.5 89h4.6M72.5 91.3h4.6M132.1 93.6h2.3M132.1 82.2h2.3M132.1 84.5h2.3M132.1 86.7h2.3M132.1 89h2.3M132.1 91.3h2.3M180.3 93.6h6.8M180.3 82.2h6.8"/>
<path d="M180.3 84.5h6.8M180.3 86.7h6.8M180.3 89h6.8M180.3 91.3h6.8M107.6 131.8h3.1M108.3 132.3l-.1-.2-.5 .2v.6l.1 .2h.4l.1-.2M108.7 132.1h.7M109.1 132.1v1M110.4 132.3l-.1-.2-.5 .2 .1 .3h.4l.1 .2-.1 .3h-.4l-.1-.2M118.3 132.6h6.9M118.3 130.3h6.9M118.3 137.2h6.9"/>
<path d="M118.3 139.5h6.9M139 132.6h9.1M139 130.3h9.1M139 137.2h9.1M139 139.5h9.1M139 134.9h9.1M118.3 141.8h6.9M139 141.8h9.1"/>
</g>
<circle cx="74.8" cy="68.4" r=".47" fill="#008000" stroke="#008000" stroke-width=".2"/>
<g font-size="3.8" fill="#800000">
<text x="38.1" y="11.7">1</text>
<text x="79" y="11.7">2</text>
<text x="119.9" y="11.7">3</text>
<text x="160.8" y="11.7">4</text>
<text x="201.7" y="11.7">5</text>
<text x="242.6" y="11.7">6</text>
<text x="15.8" y="32.5">A</text>
<text x="264.6" y="32.5">A A</text>
<text x="15.8" y="70.8">B</text>
<text x="264.6" y="70.8">B B</text>
<text x="15.7" y="109.1">C</text>
<text x="264.5" y="109.1">C C</text>
<text x="15.7" y="147.4">D</text>
<text x="264.5" y="147.4">D D</text>
<text x="15.8" y="185.7">E</text>
<text x="264.6" y="185.7">E E</text>
</g>
<g font-size="3" fill="#808080">
<text x="99.5" y="62.5">PCA9548A_PW_24</text>
<text x="100.3" y="60.2">U1</text>
</g>
<g font-size="2.6" fill="#808080">
<text x="78.7" y="52.4" transform="rotate(-90 78.7 52.4)">VDD</text>
<text x="148.1" y="59.2" transform="rotate(-90 148.1 59.2)">VDD</text>
<text x="73.4" y="62.7" transform="rotate(-90 73.4 62.7)">10k</text>
<text x="77.7" y="62.7" transform="rotate(-90 77.7 62.7)">R1</text>
<text x="151.8" y="63.5">C5</text>
<text x="191.7" y="65.7">P4X</text>
<text x="138.3" y="68.4" transform="rotate(-90 138.3 68.4)">VDD</text>
<text x="151.8" y="68.1">100nF</text>
<text x="171.1" y="68.4">USB_DP</text>
<text x="171.1" y="70.7">VIN_DC</text>
<text x="171.1" y="73">GND</text>
<text x="171.1" y="75.3">5V0</text>
<text x="171.1" y="77.6">3V3_EXT</text>
<text x="148.1" y="79.9">GND</text>
<text x="171.1" y="79.9">SC5</text>
<text x="171.1" y="82.2">USB_DM</text>
<text x="171.1" y="84.5">RXD_BMD</text>
<text x="171.1" y="89">CTS_BMD</text>
<text x="171.1" y="86.7">TXD_BMD</text>
<text x="171.1" y="91.3">RTS_BMD</text>
<text x="171.1" y="93.6">SD5</text>
<text x="191.7" y="98.2">44428-1201</text>
</g>
<g font-size="2.2" fill="#808080">
<text x="80.8" y="68.1">1</text>
<text x="80.8" y="70.4">2</text>
<text x="86.1" y="69.1">A0</text>
<text x="86.1" y="71.4">A1</text>
<text x="119" y="69.1">VCC</text>
<text x="119.1" y="71.4">SDA</text>
<text x="127.3" y="70.4">23</text>
<text x="127.3" y="68.1">24</text>
<text x="188.5" y="68.1">1</text>
<text x="188.5" y="70.4">2</text>
<text x="193.8" y="69.1">1</text>
<text x="193.8" y="71.4">2</text>
<text x="80.8" y="72.7">3</text>
<text x="80.8" y="75">4</text>
<text x="80.8" y="77.3">5</text>
<text x="86.1" y="73.7">*RESET</text>
<text x="86.1" y="76">SD0</text>
<text x="119.3" y="73.7">SCL</text>
<text x="120.7" y="76">A2</text>
<text x="127.3" y="77.3">20</text>
<text x="127.3" y="75">21</text>
<text x="127.3" y="72.7">22</text>
<text x="188.5" y="72.7">3</text>
<text x="188.5" y="75">4</text>
<text x="188.5" y="77.3">5</text>
<text x="193.8" y="73.7">3</text>
<text x="193.8" y="76">4</text>
<text x="80.8" y="79.5">6</text>
<text x="80.8" y="81.8">7</text>
<text x="86.1" y="78.3">SC0</text>
<text x="86.1" y="80.6">SD1</text>
<text x="86.1" y="82.9">SC1</text>
<text x="119.3" y="82.9">SC6</text>
<text x="119.3" y="80.6">SD7</text>
<text x="119.3" y="78.3">SC7</text>
<text x="127.3" y="81.8">18</text>
<text x="127.3" y="79.5">19</text>
<text x="188.5" y="79.5">6</text>
<text x="188.5" y="81.8">7</text>
<text x="193.8" y="78.3">5</text>
<text x="193.8" y="80.6">6</text>
<text x="193.8" y="82.9">7</text>
<text x="79.7" y="88.7">10</text>
<text x="80.8" y="84.1">8</text>
<text x="80.8" y="86.4">9</text>
<text x="86.1" y="85.1">SD2</text>
<text x="86.1" y="87.4">SC2</text>
<text x="86.1" y="89.7">SD3</text>
<text x="119.3" y="89.7">SD5</text>
<text x="119.3" y="87.4">SC5</text>
<text x="119.3" y="85.1">SD6</text>
<text x="127.3" y="88.7">15</text>
<text x="127.3" y="86.4">16</text>
<text x="127.3" y="84.1">17</text>
<text x="187.4" y="88.7">10</text>
<text x="188.5" y="84.1">8</text>
<text x="188.5" y="86.4">9</text>
<text x="193.8" y="85.1">8</text>
<text x="193.8" y="87.4">9</text>
<text x="193.8" y="89.7">10</text>
<text x="79.7" y="91">11</text>
<text x="79.7" y="93.3">12</text>
<text x="86.1" y="92">SC3</text>
<text x="86.1" y="94.3">GND</text>
<text x="119.3" y="94.3">SD4</text>
<text x="119.3" y="92">SC4</text>
<text x="127.3" y="93.3">13</text>
<text x="127.3" y="91">14</text>
<text x="187.4" y="91">11</text>
<text x="187.4" y="93.3">12</text>
<text x="193.8" y="92">11</text>
<text x="193.8" y="94.3">12</text>
<text x="126.6" y="130">1</text>
<text x="136.5" y="130">2</text>
<text x="126.6" y="136.9">7</text>
<text x="126.6" y="134.6">5</text>
<text x="126.6" y="132.3">3</text>
<text x="136.5" y="136.9">8</text>
<text x="136.5" y="134.6">6</text>
<text x="136.5" y="132.3">4</text>
<text x="125.5" y="141.5">11</text>
<text x="126.6" y="139.2">9</text>
<text x="136.5" y="139.2">10</text>
<text x="136.5" y="141.5">12</text>
</g>
<g font-size="1.2" fill="#800000">
<text x="71.4" y="50.1">VDD</text>
<text x="151.6" y="56.9">VDD</text>
<text x="131.1" y="66.1">VDD</text>
<text x="151" y="77">GND</text>
</g>
</svg>
